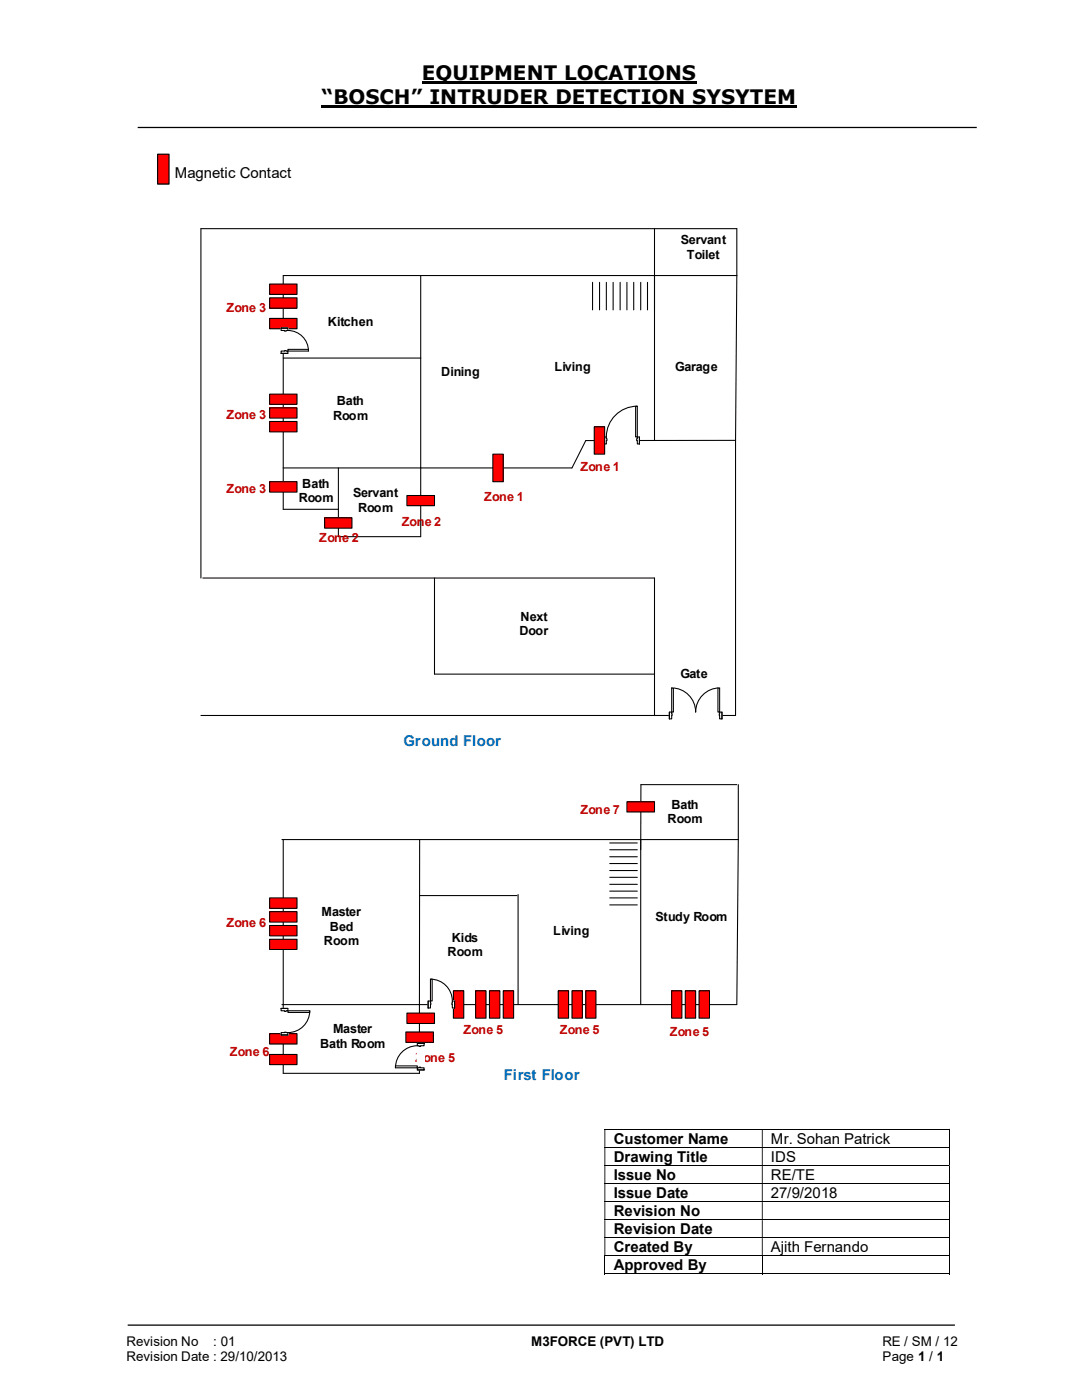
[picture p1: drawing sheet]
<svg xmlns="http://www.w3.org/2000/svg" width="216mm" height="279mm" viewBox="0 0 216 279" stroke-linecap="round" stroke-linejoin="round" font-family="sans-serif">
<path d="M84.2 16.4h54.8M64.2 21.3h94.8" fill="none" stroke="#000" stroke-width=".42"/>
<path d="M27.5 25.4h167.4M25.5 264.5h165" fill="none" stroke="#000" stroke-width=".25"/>
<path d="M31.5 30.8h2.2v5.9h-2.2z" fill-rule="evenodd" fill="#f00"/>
<path d="M31.5 30.8h2.2v5.9h-2.2z" fill="none" stroke="#000" stroke-width=".24"/>
<g fill="none" stroke="#000" stroke-width=".2">
<path d="M120.6 225.4h68.8M120.6 229h68.8M120.6 232.6h68.8M120.6 236.2h68.8M120.6 239.8h68.8M189.4 225.5v3.4M189.4 229.1v3.4M189.4 232.7v3.4M189.4 236.3v3.4M189.4 239.9v3.4M120.6 243.4h68.8M120.6 247h68.8"/>
<path d="M120.6 250.6h68.8M120.6 254.3h31.4M120.7 250.7v3.6M152.1 250.7v3.6M152.2 254.3h37.2M189.4 243.5v3.5M189.4 247.1v3.4M189.4 250.7v3.6"/>
</g>
<g fill="#000">
<path d="M189.4 225.3h.1v.2h-.1zM120.6 225.5h.2v3.4h-.2zM152 225.5h.2v3.4h-.2z" fill-rule="evenodd"/>
<path d="M189.4 228.9h.1v.2h-.1zM120.6 229.1h.2v3.4h-.2zM152 229.1h.2v3.4h-.2z" fill-rule="evenodd"/>
<path d="M189.4 232.5h.1v.2h-.1zM120.6 232.7h.2v3.4h-.2zM152 232.7h.2v3.4h-.2z" fill-rule="evenodd"/>
<path d="M189.4 236.1h.1v.2h-.1zM120.6 236.3h.2v3.4h-.2zM152 236.3h.2v3.4h-.2z" fill-rule="evenodd"/>
<path d="M189.4 239.7h.1v.2h-.1zM120.6 239.9h.2v3.4h-.2zM152 239.9h.2v3.4h-.2z" fill-rule="evenodd"/>
<path d="M189.4 243.3h.1v.2h-.1zM120.6 243.5h.2v3.5h-.2zM152 243.5h.2v3.5h-.2z" fill-rule="evenodd"/>
<path d="M189.4 247h.1v.1h-.1zM120.6 247.1h.2v3.4h-.2zM152 247.1h.2v3.4h-.2z" fill-rule="evenodd"/>
</g>
<path d="M189.4 250.5h.1v.2h-.1zM189.4 254.2h.1v.1h-.1z" fill="#000"/>
<path d="M40.1 45.6h106.9v9.4M83.9 55v52.1h-16.4v-13.7M130.6 55v32.9M147 55l-.2 32.9M147 55h-90.5v46.6h11M56.5 71.5h27.4M146.8 87.9v54.9h-16.2v-27.4h-90.1M146.8 87.9h-29.9l-2.8 5.5h-57.6M86.7 134.5h43.9" fill="none" stroke="#000" stroke-width=".21"/>
<path d="M120.5 87.2h7.1v1.4h-7.1z" fill="#fff"/>
<path d="M120.5 87.2h7.1v1.4h-7.1z" fill="none" stroke="#fff" stroke-width=".21"/>
<path d="M127.2 87.2v1.4h.4v-1.4zM120.5 87.2h.5v1.4h-.5z" fill-rule="evenodd" fill="#fff"/>
<path d="M121 87.5v-.3h-.5v1.4h.5v-.7M127.2 87.5v-.3h.4v1.4h-.4v-.7" fill="none" stroke="#000" stroke-width=".21"/>
<path d="M127 87.5v.4h.2v-.4zM121 87.5h.1v.4h-.1z" fill-rule="evenodd" fill="#fff"/>
<path d="M120.5 87.2v1.4M121 87.5h.1v.4h-.1M127.2 81.1a6.2 6.2 0 0 0-6.2 6.1M127.2 87.5h-.2v.4h.2M127.6 87.2v1.4" fill="none" stroke="#000" stroke-width=".21"/>
<path d="M126.8 81.1h.4v6.1h-.4z" fill-rule="evenodd" fill="#fff"/>
<path d="M40.1 45.6v69.8M118.2 56.3v5.5M119.6 56.3v5.5M121 56.3v5.5M122.3 56.3v5.5M123.7 56.3v5.5M125.1 56.3v5.5M126.4 56.3v5.5M127.8 56.3v5.5M129.2 56.3v5.5M130.6 45.6v16.2M126.8 81.1h.4v6.1h-.4z" fill="none" stroke="#000" stroke-width=".21"/>
<path d="M133.6 142.1h10.5v1.4h-10.5z" fill="#fff"/>
<path d="M133.6 142.1h10.5v1.4h-10.5z" fill="none" stroke="#fff" stroke-width=".21"/>
<path d="M143.6 142.1v1.4h.5v-1.4zM133.6 142.1h.4v1.4h-.4z" fill-rule="evenodd" fill="#fff"/>
<path d="M134 142.5v-.4h-.4v1.4h.4v-.7M143.6 142.5v-.4h.5v1.4h-.5v-.7" fill="none" stroke="#000" stroke-width=".21"/>
<path d="M143.5 142.5l.1 .3zM134 142.5l.1 .3z" fill-rule="evenodd" fill="#fff"/>
<path d="M134 137.3a4.8 4.8 0 0 1 4.8 4.8 4.8 4.8 0 0 1 4.8-4.8M133.6 142.1v1.4M134 142.5v.3M143.6 142.5v.3M144.1 142.1v1.4" fill="none" stroke="#000" stroke-width=".21"/>
<path d="M134 137.3h.4v4.8h-.4z" fill-rule="evenodd" fill="#fff"/>
<path d="M134 137.3h.4v4.8h-.4z" fill="none" stroke="#000" stroke-width=".21"/>
<path d="M143.3 137.3h.3v4.8h-.3z" fill-rule="evenodd" fill="#fff"/>
<g fill="none" stroke="#000" stroke-width=".21">
<path d="M86.7 115.4v19.1M143.3 137.3h.3v4.8h-.3zM147 156.6h-19.1l-.1 13M147.3 156.6v11M56.3 167.6h91M56.5 167.6v46.6h27.2v-46.6M83.7 178.7h19.5M103.4 178.5v21.9M121.7 169.6h5.5M121.7 172.3h5.5M121.7 175.1h5.5M121.7 177.8h5.5"/>
<path d="M121.7 168.2h5.5M121.7 171h5.5M121.7 173.7h5.5M121.7 176.5h5.5M121.7 179.2h5.5M127.8 167.6v32.9M147.3 167.6l-.3 32.8M121.7 180.6h5.5M56.3 200.5h90.7"/>
</g>
<path d="M81.2 202.2h5.5v2.1h-5.5z" fill-rule="evenodd" fill="#f00"/>
<path d="M81.2 202.2h5.5v2.1h-5.5z" fill="none" stroke="#000" stroke-width=".21"/>
<path d="M94.9 197.7h2.1v5.5h-2.1z" fill="#f00"/>
<path d="M94.9 197.7h2.1v5.5h-2.1z" fill="none" stroke="#000" stroke-width=".21"/>
<path d="M97.7 197.7h2v5.5h-2z" fill="#f00"/>
<path d="M97.7 197.7h2v5.5h-2z" fill="none" stroke="#000" stroke-width=".21"/>
<path d="M100.4 197.7h2.1v5.5h-2.1z" fill="#f00"/>
<path d="M100.4 197.7h2.1v5.5h-2.1z" fill="none" stroke="#000" stroke-width=".21"/>
<path d="M125.1 160h5.5v2.1h-5.5z" fill-rule="evenodd" fill="#f00"/>
<path d="M125.1 160h5.5v2.1h-5.5z" fill="none" stroke="#000" stroke-width=".21"/>
<path d="M53.8 84.1h5.5v2.1h-5.5z" fill-rule="evenodd" fill="#f00"/>
<path d="M53.8 84.1h5.5v2.1h-5.5z" fill="none" stroke="#000" stroke-width=".21"/>
<path d="M53.8 81.4h5.5v2h-5.5z" fill-rule="evenodd" fill="#f00"/>
<path d="M53.8 81.4h5.5v2h-5.5z" fill="none" stroke="#000" stroke-width=".21"/>
<path d="M53.8 78.7h5.5v2h-5.5z" fill-rule="evenodd" fill="#f00"/>
<path d="M53.8 78.7h5.5v2h-5.5z" fill="none" stroke="#000" stroke-width=".21"/>
<path d="M53.8 96.1h5.5v2.1h-5.5z" fill-rule="evenodd" fill="#f00"/>
<path d="M53.8 96.1h5.5v2.1h-5.5z" fill="none" stroke="#000" stroke-width=".21"/>
<path d="M64.8 103.3h5.4v2.1h-5.4z" fill-rule="evenodd" fill="#f00"/>
<path d="M64.8 103.3h5.4v2.1h-5.4z" fill="none" stroke="#000" stroke-width=".21"/>
<path d="M81.2 98.9h5.5v2h-5.5z" fill-rule="evenodd" fill="#f00"/>
<path d="M81.2 98.9h5.5v2h-5.5z" fill="none" stroke="#000" stroke-width=".21"/>
<path d="M53.8 63.5h5.5v2.1h-5.5z" fill-rule="evenodd" fill="#f00"/>
<path d="M53.8 63.5h5.5v2.1h-5.5z" fill="none" stroke="#000" stroke-width=".21"/>
<path d="M53.8 179.2h5.5v2.1h-5.5z" fill-rule="evenodd" fill="#f00"/>
<path d="M53.8 179.2h5.5v2.1h-5.5z" fill="none" stroke="#000" stroke-width=".21"/>
<path d="M53.8 56.7h5.5v2.1h-5.5z" fill-rule="evenodd" fill="#f00"/>
<path d="M53.8 56.7h5.5v2.1h-5.5z" fill="none" stroke="#000" stroke-width=".21"/>
<path d="M53.8 59.4h5.5v2.1h-5.5z" fill-rule="evenodd" fill="#f00"/>
<path d="M53.8 59.4h5.5v2.1h-5.5z" fill="none" stroke="#000" stroke-width=".21"/>
<path d="M81 206h5.5v2h-5.5z" fill-rule="evenodd" fill="#f00"/>
<path d="M81 206h5.5v2h-5.5z" fill="none" stroke="#000" stroke-width=".21"/>
<path d="M53.8 210.4h5.5v2.1h-5.5z" fill-rule="evenodd" fill="#f00"/>
<path d="M53.8 210.4h5.5v2.1h-5.5z" fill="none" stroke="#000" stroke-width=".21"/>
<path d="M53.8 206.3h5.5v2.1h-5.5z" fill-rule="evenodd" fill="#f00"/>
<path d="M53.8 206.3h5.5v2.1h-5.5z" fill="none" stroke="#000" stroke-width=".21"/>
<path d="M53.8 187.5h5.5v2h-5.5z" fill-rule="evenodd" fill="#f00"/>
<path d="M53.8 187.5h5.5v2h-5.5z" fill="none" stroke="#000" stroke-width=".21"/>
<path d="M53.8 184.7h5.5v2.1h-5.5z" fill-rule="evenodd" fill="#f00"/>
<path d="M53.8 184.7h5.5v2.1h-5.5z" fill="none" stroke="#000" stroke-width=".21"/>
<path d="M53.8 181.9h5.5v2.1h-5.5z" fill-rule="evenodd" fill="#f00"/>
<path d="M53.8 181.9h5.5v2.1h-5.5z" fill="none" stroke="#000" stroke-width=".21"/>
<path d="M98.3 90.6h2.1v5.5h-2.1z" fill="#f00"/>
<path d="M98.3 90.6h2.1v5.5h-2.1z" fill="none" stroke="#000" stroke-width=".21"/>
<path d="M118.6 85.2h2v5.4h-2z" fill="#f00"/>
<path d="M118.6 85.2h2v5.4h-2z" fill="none" stroke="#000" stroke-width=".21"/>
<path d="M90.5 197.7h2v5.5h-2z" fill="#f00"/>
<path d="M40.1 142.8h90.5M90.5 197.7h2v5.5h-2z" fill="none" stroke="#000" stroke-width=".21"/>
<path d="M56 65.5h1.5v5h-1.5z" fill-rule="evenodd" fill="#fff"/>
<path d="M56 65.5h1.5v5h-1.5z" fill="none" stroke="#fff" stroke-width=".21"/>
<path d="M56.1 70.1v.4h1.3v-.4zM56.1 65.5h1.3v.5h-1.3z" fill-rule="evenodd" fill="#fff"/>
<path d="M56.8 70.1h-.7v.4h1.3v-.4h-.3M56.8 66h-.7v-.5h1.3v.5h-.3" fill="none" stroke="#000" stroke-width=".21"/>
<path d="M56.8 70l.3 .1zM56.8 66h.3v.1h-.3z" fill-rule="evenodd" fill="#fff"/>
<path d="M56.1 70.5h1.3M56.1 65.5h1.3M56.8 70.1h.3M56.8 66v.1h.3v-.1M57.4 66a4.1 4.1 0 0 1 4.2 4.1" fill="none" stroke="#000" stroke-width=".21"/>
<path d="M57.4 69.7h4.2v.4h-4.2z" fill="#fff"/>
<path d="M57.4 69.7h4.2v.4h-4.2z" fill="none" stroke="#000" stroke-width=".21"/>
<path d="M111.4 197.7h2.1v5.5h-2.1z" fill="#f00"/>
<path d="M111.4 197.7h2.1v5.5h-2.1z" fill="none" stroke="#000" stroke-width=".21"/>
<path d="M114.1 197.7h2.1v5.5h-2.1z" fill="#f00"/>
<path d="M114.1 197.7h2.1v5.5h-2.1z" fill="none" stroke="#000" stroke-width=".21"/>
<path d="M116.9 197.7h2v5.5h-2z" fill="#f00"/>
<path d="M116.9 197.7h2v5.5h-2z" fill="none" stroke="#000" stroke-width=".21"/>
<path d="M134 197.7h2.1v5.5h-2.1z" fill="#f00"/>
<path d="M134 197.7h2.1v5.5h-2.1z" fill="none" stroke="#000" stroke-width=".21"/>
<path d="M136.7 197.7h2.1v5.5h-2.1z" fill="#f00"/>
<path d="M136.7 197.7h2.1v5.5h-2.1z" fill="none" stroke="#000" stroke-width=".21"/>
<path d="M139.5 197.7h2.1v5.5h-2.1z" fill="#f00"/>
<path d="M139.5 197.7h2.1v5.5h-2.1z" fill="none" stroke="#000" stroke-width=".21"/>
<path d="M56 201.3h1.5v5.2h-1.5z" fill-rule="evenodd" fill="#fff"/>
<path d="M56 201.3h1.5v5.2h-1.5z" fill="none" stroke="#fff" stroke-width=".21"/>
<path d="M56.1 201.3h1.3v.4h-1.3zM56.1 206.1v.4h1.3v-.4z" fill-rule="evenodd" fill="#fff"/>
<path d="M56.8 201.7h-.7v-.4h1.3v.4h-.3M56.8 206.1h-.7v.4h1.3v-.4h-.3" fill="none" stroke="#000" stroke-width=".21"/>
<path d="M56.8 201.7h.3v.1h-.3zM56.8 206l.3 .1z" fill-rule="evenodd" fill="#fff"/>
<path d="M56.1 201.3h1.3M56.1 206.5h1.3M56.8 201.7v.1h.3v-.1M56.8 206.1h.3M61.8 201.7a4.4 4.4 0 0 1-4.4 4.4" fill="none" stroke="#000" stroke-width=".21"/>
<path d="M57.4 201.7h4.4v.4h-4.4z" fill="#fff"/>
<path d="M57.4 201.7h4.4v.4h-4.4z" fill="none" stroke="#000" stroke-width=".21"/>
<path d="M83.2 208.2h1.5v5.3h-1.5z" fill-rule="evenodd" fill="#fff"/>
<path d="M83.2 208.2h1.5v5.3h-1.5z" fill="none" stroke="#fff" stroke-width=".21"/>
<path d="M83.3 213.1h1.3v.4h-1.3zM83.3 208.2v.5h1.3v-.5z" fill-rule="evenodd" fill="#fff"/>
<path d="M83.6 213.1h-.3v.4h1.3v-.4h-.7M83.6 208.7h-.3v-.5h1.3v.5h-.7" fill="none" stroke="#000" stroke-width=".21"/>
<path d="M83.6 213h.3v.1h-.3zM83.6 208.7v.1h.3v-.1z" fill-rule="evenodd" fill="#fff"/>
<path d="M83.3 208.7a4.4 4.4 0 0 0-4.4 4.4M83.3 213.5h1.3M83.3 208.2h1.3M83.6 213.1v-.1h.3v.1M83.6 208.7v.1h.3v-.1" fill="none" stroke="#000" stroke-width=".21"/>
<path d="M78.9 212.7h4.4v.4h-4.4z" fill="#fff"/>
<path d="M78.9 212.7h4.4v.4h-4.4z" fill="none" stroke="#000" stroke-width=".21"/>
<path d="M85.4 199.7h5.3v1.5h-5.3z" fill="#fff"/>
<path d="M85.4 199.7h5.3v1.5h-5.3z" fill="none" stroke="#fff" stroke-width=".21"/>
<path d="M85.4 199.8h.5v1.4h-.5zM90.3 199.8v1.4h.4v-1.4z" fill-rule="evenodd" fill="#fff"/>
<path d="M85.9 200.2v-.4h-.5v1.4h.5v-.7M90.3 200.2v-.4h.4v1.4h-.4v-.7" fill="none" stroke="#000" stroke-width=".21"/>
<path d="M85.9 200.2l.1 .3zM90.2 200.2l.1 .3z" fill-rule="evenodd" fill="#fff"/>
<path d="M85.4 199.8v1.4M85.9 195.4a4.4 4.4 0 0 1 4.4 4.4M90.7 199.8v1.4M85.9 200.2v.3M90.3 200.2v.3" fill="none" stroke="#000" stroke-width=".21"/>
<path d="M85.9 195.4h.3v4.4h-.3z" fill-rule="evenodd" fill="#fff"/>
<path d="M85.9 195.4h.3v4.4h-.3z" fill="none" stroke="#000" stroke-width=".21"/>
<g font-size="4">
<text x="84.2" y="16">EQUIPMENT LOCATIONS</text>
<text x="64.2" y="20.8">“BOSCH” INTRUDER DETECTION SYSYTEM</text>
</g>
<g font-size="3">
<text x="34.9" y="35.5">Magnetic Contact</text>
<text x="122.5" y="228.2">Customer Name</text>
<text x="122.5" y="231.9">Drawing Title</text>
<text x="153.8" y="228.2">Mr. Sohan Patrick</text>
<text x="153.8" y="231.9">IDS</text>
<text x="122.5" y="235.5">Issue No</text>
<text x="122.5" y="239">Issue Date</text>
<text x="153.8" y="235.5">RE/TE</text>
<text x="153.8" y="239">27/9/2018</text>
<text x="122.5" y="242.7">Revision No</text>
<text x="122.5" y="246.3">Revision Date</text>
<text x="122.5" y="249.9">Created By</text>
<text x="153.8" y="249.9">Ajith Fernando</text>
<text x="122.5" y="253.4">Approved By</text>
</g>
<g font-size="3" fill="#0070c0">
<text x="80.5" y="149">Ground Floor</text>
<text x="100.5" y="215.5">First Floor</text>
</g>
<g font-size="2.7">
<text x="25.2" y="268.7">Revision No</text>
<text x="42.6" y="268.7">: 01</text>
<text x="106" y="268.7">M3FORCE (PVT) LTD</text>
<text x="176.1" y="268.7">RE / SM / 12</text>
<text x="25.2" y="271.7">Revision Date : 29/10/2013</text>
<text x="176.1" y="271.7">Page 1 / 1</text>
</g>
<g font-size="2.5">
<text x="135.8" y="48.7">Servant</text>
<text x="137.1" y="51.6">Toilet</text>
<text x="65.4" y="65">Kitchen</text>
<text x="88.1" y="75">Dining</text>
<text x="110.7" y="74.1">Living</text>
<text x="134.7" y="74.1">Garage</text>
<text x="66.5" y="83.8">Room</text>
<text x="67.2" y="80.9">Bath</text>
<text x="59.6" y="100.2">Room</text>
<text x="60.3" y="97.3">Bath</text>
<text x="70.4" y="99.2">Servant</text>
<text x="71.5" y="102.1">Room</text>
<text x="103.8" y="123.9">Next</text>
<text x="103.7" y="126.8">Door</text>
<text x="135.8" y="135.4">Gate</text>
<text x="134" y="161.4">Bath</text>
<text x="133.2" y="164.3">Room</text>
<text x="64.2" y="182.8">Master</text>
<text x="65.8" y="185.8">Bed</text>
<text x="130.8" y="183.9">Study Room</text>
<text x="64.6" y="188.7">Room</text>
<text x="89.3" y="190.9">Room</text>
<text x="90.2" y="188">Kids</text>
<text x="110.4" y="186.7">Living</text>
<text x="63.9" y="209.2">Bath Room</text>
<text x="66.5" y="206.3">Master</text>
</g>
<g font-size="2.5" fill="#c00000">
<text x="45.2" y="62.4">Zone 3</text>
<text x="45.2" y="83.6">Zone 3</text>
<text x="115.8" y="93.9">Zone 1</text>
<text x="45.2" y="98.3">Zone 3</text>
<text x="96.6" y="100">Zone 1</text>
<text x="80.2" y="104.9">Zone 2</text>
<text x="63.7" y="108.2">Zone 2</text>
<text x="115.8" y="162.5">Zone 7</text>
<text x="45.2" y="185.1">Zone 6</text>
<text x="92.5" y="206.4">Zone 5</text>
<text x="111.7" y="206.4">Zone 5</text>
<text x="133.6" y="206.7">Zone 5</text>
<text x="45.9" y="210.8">Zone 6</text>
<text x="82.9" y="211.9">Zone 5</text>
</g>
</svg>
